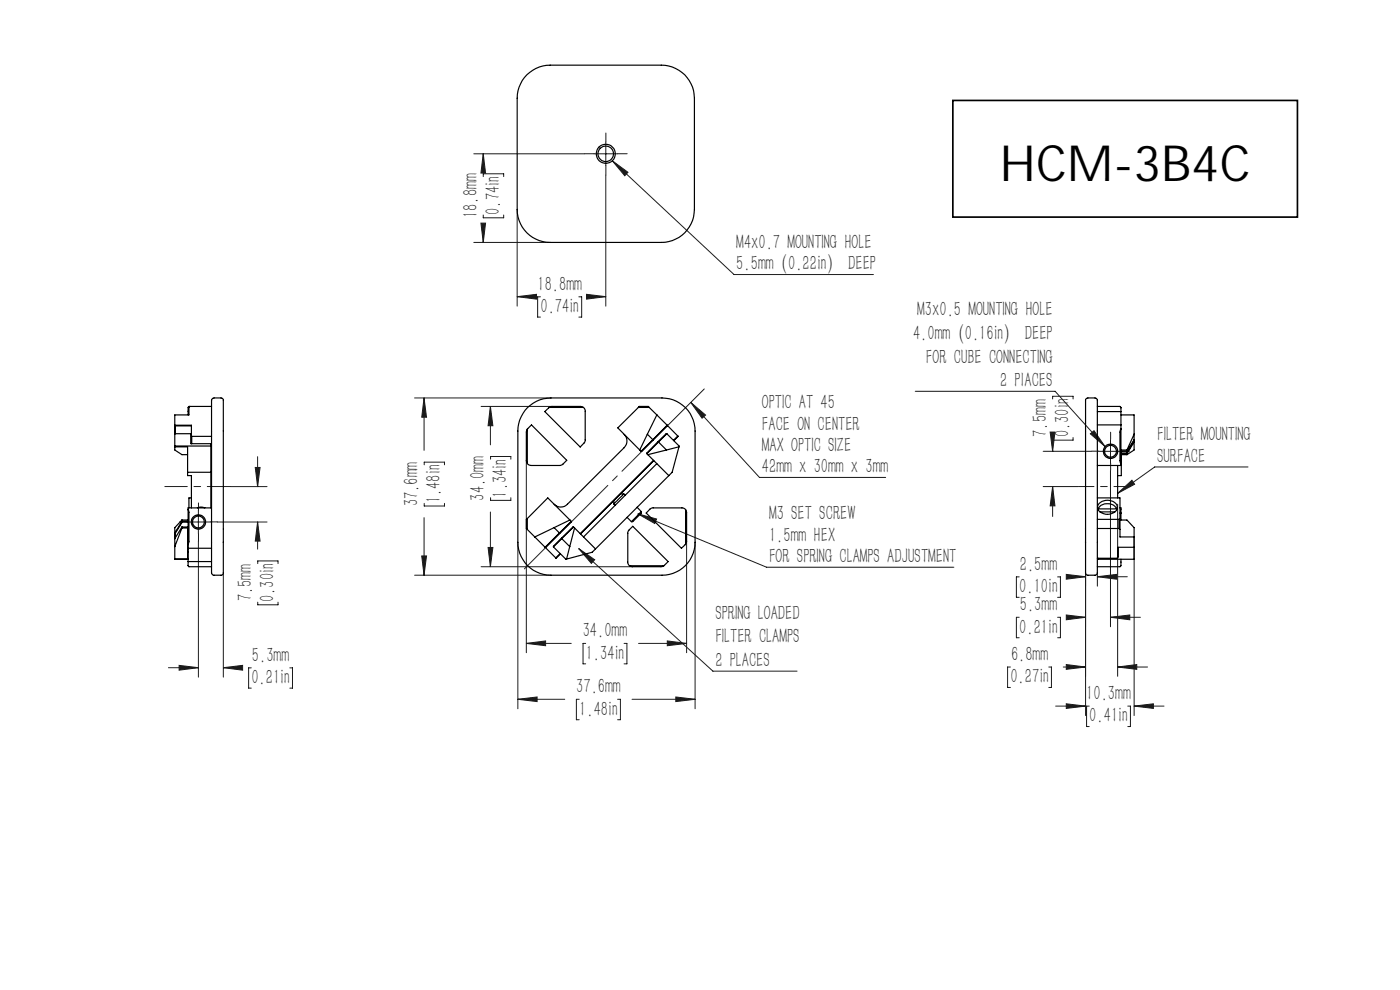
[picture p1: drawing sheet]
<svg xmlns="http://www.w3.org/2000/svg" width="297mm" height="210mm" viewBox="0 0 297 210" stroke-linecap="round" stroke-linejoin="round" font-family="sans-serif">
<g fill="none" stroke="#191924" stroke-width=".21">
<path d="M100.5 32.6h23.5M102.5 32.6l.5 4.1h-1zM102.5 32.6v1.8M102.5 37.5v-.6h4.4v.6M126 32.6h5M128.5 37.1v27.8M128.5 30.1v5M129.9 34.1l25.8 24.1h29.6M129.9 34.1l3.3 2.4-.7 .8zM100.5 51.4h16.2M102 47.3h1l-.5 4.1zM102.5 45.6v.6h4.4v-.6"/>
<path d="M102.5 48.7v2.7M109.7 44.4v20.5M109.7 62.9h1.9M109.7 62.9l4.1-.5v1.1zM114.7 63h-.6v4.3h.6M122.8 63h.6v4.3h-.6M124.4 62.4l4.1 .5-4.1 .6zM125.9 62.9h2.6M54.2 99.2h1l-.6 4zM54.6 96.9v6.3M88 84.4h28.9M90 84.4l.5 4.1h-1z"/>
<path d="M90 84.4v11.1M90 98.6v-.6h4.3v.6M102.1 86.2h15M104 86.2l.6 4.1h-1.1zM104 86.2v8.2M104.1 97.4v-.6h4.3v.6M111.7 97.7v40.8M146.5 85.4l3.2 2.6-.8 .7zM146.5 85.4l14.6 15.9h26.8M194.2 83h29.6l10.6 11.7M221.3 95.7h10.3M222.8 91.6h1l-.5 4.1z"/>
<path d="M223.3 95.7h.1M223.3 84.6v-.5h4.3v.5M223.3 92.8v.6h4.3v-.6M231.3 92l.8-.6 2.3 3.3zM233.1 95.7h5M235.6 99.8v33.1M235.6 93.2v5M264.8 99.1h-19.8l-7.9 5.6M39.6 110.7h5M42.1 108.2v5M42.1 114.8v28.8M46.1 110.7h10.6"/>
<path d="M48.9 103.2h7.8M54.6 110.7l.6 4.1h-1zM54.6 110.7v5.8M54.7 119.6v-.6h4.3v.6M89.5 117.9h1l-.5 4.1zM90 109.8v12.2M90 106.8v.5h4.3v-.5M103.5 116.1h1.1l-.6 4.1zM104 108.6v11.6M104.1 105.6v.5h4.3v-.5M109.9 115v35.3M122.8 116.4l28.4 26h17.9"/>
<path d="M122.8 116.4l3.4 2.3-.7 .8zM135.3 109l27.3 11.3h39.8M135.3 109l4 1.1-.4 .9zM145.7 114.8v23.7M147.5 115v35.3M221.3 103.2h7.5M223.3 103.2l.5 4.1h-1zM223.3 103.2v6.4M237.1 107v36.5M237.1 104.7l3-2.8 .6 .8zM240.6 113.9v37.9M47.4 121.5v22.1"/>
<path d="M54.7 127.7v.6h4.3v-.6M88 122h28.9M102.1 120.2h32.1M111.7 136.5l4-.5v1zM111.7 136.5h9.5M124.2 136.5h-.5v4.3h.5M132.4 136.5h.6v4.3h-.6M135.5 136.5h10.2M141.6 136l4.1 .5-4.1 .5zM216.2 130.9h-.6v4.4h.6M216.2 122.4h-.6v4.3h.6M224.4 130.9h.6v4.4h-.6"/>
<path d="M224.4 122.4h.6v4.3h-.6M226.2 130.5l4.1 .4-4.1 .6zM226.2 121.8l4.1 .5-4.1 .6zM227.4 130.9h2.9M227.4 122.3h2.9M230.3 121.5v30.3M232.8 122.3l4.1-.5v1.1zM232.8 122.3h6.3M232.8 121.5v2.8M235.6 130.9h6.3M235.6 130.9l4.1-.4v1zM35.7 141.6h6.4"/>
<path d="M38 141.1l4.1 .5-4.1 .6zM47.4 141.6l4.1-.5v1.1zM47.4 141.6h2.8M53.3 141.7h-.6v4.3h.6M61.5 141.7h.6v4.3h-.6M109.9 148.3l4-.5v1zM109.9 148.3h9.9M122.9 148.3h-.6v4.4h.6M131 148.3h.6v4.4h-.6M134.1 148.3h13.4M143.4 147.8l4.1 .5-4.1 .5zM214.3 141.5h-.5v4.3h.5"/>
<path d="M222.5 141.5h.6v4.3h-.6M223.9 149.8h6.4M225.6 141.5h4.7M226.2 141l4.1 .5-4.1 .5zM226.2 149.3l4.1 .5-4.1 .5zM231.1 149.8h-.6v4.3h.6M237.1 141.5h6.3M237.1 141.5l4.1-.5v1zM239.3 149.8h.5v4.3h-.5M240.6 149.8l4.1-.5v1zM240.6 149.8h6.3"/>
</g>
<path d="M239.8 103.2h-11" fill="none" stroke="#191924" stroke-width=".21" stroke-dasharray="30.3 1.4 1.4 1.4" stroke-dashoffset="26.8"/>
<path d="M126 32.6h-2M128.5 30.1v-2M128.5 35.1v2M131 32.6h2.1M233.1 95.7h-1.5M235.6 93.2v-1.5M235.6 98.2v1.5M238.1 95.7h1.5M39.6 110.7h-1.5M42.1 108.2v-1.5M42.1 113.2v1.5M44.6 110.7h1.5" fill="none" stroke="#191924" stroke-width=".21" stroke-dasharray="30.3 1.4 1.4 1.4"/>
<path d="M48.9 103.2h-13.9" fill="none" stroke="#191924" stroke-width=".21" stroke-dasharray="30.3 1.4 1.4 1.4" stroke-dashoffset="25.4"/>
<path d="M111.2 120.7l38.2-38.2" fill="none" stroke="#191924" stroke-width=".21" stroke-dasharray="30.3 1.4 1.4 1.4" stroke-dashoffset="5.3"/>
<g fill="#191924">
<path d="M146.5 85.4l3.2 2.6-.8 .7zM122.8 116.4l3.4 2.3-.7 .8zM135.3 109l4 1.1-.4 .9zM129.9 34.1l3.3 2.4-.7 .8zM237.1 104.7l3-2.8 .6 .8zM231.3 92l.8-.6 2.3 3.3z"/>
<path d="M111.7 136.5l4-.5v1zM141.6 136l4.1 .5-4.1 .5z"/>
<path d="M124.4 62.4l4.1 .5-4.1 .6zM109.7 62.9l4.1-.5v1.1z"/>
<path d="M226.2 130.5l4.1 .4-4.1 .6zM235.6 130.9l4.1-.4v1z"/>
<path d="M237.1 141.5l4.1-.5v1zM226.2 141l4.1 .5-4.1 .5z"/>
<path d="M240.6 149.8l4.1-.5v1zM226.2 149.3l4.1 .5-4.1 .5z"/>
<path d="M232.8 122.3l4.1-.5v1.1zM226.2 121.8l4.1 .5-4.1 .6z"/>
<path d="M89.5 117.9h1l-.5 4.1zM90 84.4l.5 4.1h-1z"/>
<path d="M54.6 110.7l.6 4.1h-1zM54.2 99.2h1l-.6 4z"/>
<path d="M103.5 116.1h1.1l-.6 4.1zM104 86.2l.6 4.1h-1.1z"/>
<path d="M223.3 103.2l.5 4.1h-1zM222.8 91.6h1l-.5 4.1z"/>
<path d="M102.5 32.6l.5 4.1h-1zM102 47.3h1l-.5 4.1z"/>
<path d="M38 141.1l4.1 .5-4.1 .6zM47.4 141.6l4.1-.5v1.1z"/>
<path d="M109.9 148.3l4-.5v1zM143.4 147.8l4.1 .5-4.1 .5z"/>
</g>
<g fill="none" stroke="#000" stroke-width=".25">
<path d="M111.8 15.9l.6-.5a6.7 6.7 0 0 1 4.3-1.6h23.6a7 7 0 0 1 7 7v23.6a7 7 0 0 1-7 7h-23.6a7 7 0 0 1-7-7v-23.6a7 7 0 0 1 2.1-4.9zM121.5 25.4a.86 .86 0 0 1 1.5 .1l-.1 .1a.8 .8 0 0 0-1-.1 .8 .8 0 0 0-.4 .9 .83 .83 0 0 0 .5 .9 .83 .83 0 0 0 .9-.2l.1 .2a1.04 1.04 0 0 1-1.3 .3 1.04 1.04 0 0 1-.6-1.2zM121.6 20.1h.9v2.9h1.4v.6h-2.3zM123.8 25.4v2.2h-.4l.1-2.5h.4l.2 .2 .7 1.9M123.8 25.4h.1M123.8 25.4l.8 2.2h.2h.2l.8-2.2M124.1 20.1h.9a1.51 1.51 0 0 1 1.9 .9l-.1 .4-.4 .4a.96 .96 0 0 1 .7 1.1 .96 .96 0 0 1-1.2 .7h-.6v-.6h.5a.4 .4 0 0 0 .5-.3 .4 .4 0 0 0-.2-.5l-.8-.1v-.6l.5-.1a.31 .31 0 0 0 .2-.4 .31 .31 0 0 0-.3-.2h-.6v2.8h-1zM124.8 27.2h.1M125.8 25.4v2.2h.4l-.1-2.5-.5 .1-.8 2M125.8 25.4h.1M126.7 26.5h.8l.1 .3h-.9zM127.1 20.1h2.8v.7h-.9v2.8h-1v-2.8h-.9z"/>
<path d="M128 25.4l.1-.1a.77 .77 0 0 1 1.3 .4l-.2 .4-.3 .2a.69 .69 0 0 1 .6 .8 .69 .69 0 0 1-.9 .5l-.7-.1v-.3a.7 .7 0 0 0 1.2-.3l-.3-.3-.6-.1v-.3a.48 .48 0 0 0 .7-.1 .48 .48 0 0 0-.2-.7l-.7 .2zM128.9 26.3h.1M130.1 25.1h.1a1.13 1.13 0 0 1 1.3 .4 .65 .65 0 0 1-.3 .8 .68 .68 0 0 1 .5 .8 .68 .68 0 0 1-.9 .5h-.7zM130.2 20.5l.7-.4h1.8v.8l-1.5 .1a.34 .34 0 0 0 0 .3 .34 .34 0 0 0 .3 .2h.4v.7a.49 .49 0 0 0-.5 0 .49 .49 0 0 0-.2 .5l.2 .2h1.3v.7a3.2 3.2 0 0 1-2.2-.2l-.3-.5zM130.4 26.5a.78 .78 0 0 1 .9 .3l-.1 .4-.8 .2zM130.4 25.4a.62 .62 0 0 1 .8 .3v.3l-.3 .2h-.5zM132.1 21.5h.6v.7h-.6zM132.9 25.2l.5-.1v1.7h.4l-.1 .2h-.3l-.1 .6h-.2v-.6h-1.1v-.1zM133 20.1h1v1.2l1.4-1.2h1.1l-1.7 1.6 1.9 1.9h-1.2l-1.5-1.5v1.5h-1zM133.1 25.4h.1M133.1 25.4v1.4h-.8zM134.4 25.4a1.02 1.02 0 0 1 1.5 0v.2a.8 .8 0 0 0-1-.1 .8 .8 0 0 0-.4 .9 .83 .83 0 0 0 .4 .9 .83 .83 0 0 0 1-.2v.2a1.09 1.09 0 0 1-1.4 .2 1.09 1.09 0 0 1-.4-1.4z"/>
<path d="M37.1 92h3.4v2.1h4.2v13.6M37.1 94.8h2.7v6.1h.8v6.8M37.1 94.6h7.6M37.2 90.3l-.1-.1h3.5v3.9M37.2 90.3h3.4M37.2 90.3v1.7M40.3 86.2l-.2 .2v1.6h-3v7.5l1.5 .9h1.2M40.6 92.5l.1 .1M40.7 92.6h4.2M40.7 92.6v1.5M44.9 86.2h-4.8l-.2 .2v1.6M45.1 84.6l.3-.2h1.5l.3 .2 .2 .2v36.8l-.4 .4h-1.7l-.4-.5v-36.6z"/>
<path d="M111.9 91l.9-.9 7.4 7.5-.9 1-.4 .1h-6.3l-.4-.1-.3-.3M111.9 91l-.2 .6v6.1l.2 .6M111.9 91v7.3M111.9 86.5l.6-.5a6.7 6.7 0 0 1 4.4-1.6h23.5a7 7 0 0 1 7.1 7v23.6a7 7 0 0 1-7.1 7h-23.5a7 7 0 0 1-7-7v-23.6a7 7 0 0 1 2-4.9zM116.5 86.4l-.9 .9 7.5 7.5 .9-.9 .1-.4v-6.5l-.3-.6M116.5 86.4l.6-.2h6.1l.6 .2M116.5 86.4h7.3M132.4 92.1a1.96 1.96 0 0 1 0 2.9l-12 12a1.96 1.96 0 0 1-2.9 0M135.4 86.4h2.3M135.4 86.4l.2-.2h1.9l.2 .2M135.4 86.4l-4.3 4.4 4.6 4.7M135.7 95.5l.3 .2"/>
<path d="M137.2 96.2l4.7 4.7M137.3 92.1l-1.6 3.4M137.3 92.1l1.2 1.2M137.7 86.4l1.6 1.6M138.5 93.3l-2.5 2.4M138.5 93.3h.1M138.6 97.6l-15.5 15.6M138.7 97.7l-15.5 15.6M139.3 88l2.2 2.2M139.3 88l-2 4.1M139.3 98.3l-15.5 15.6M139.6 93.7l1.8 1.8"/>
<path d="M139.6 93.7l-2.4 2.5M141.4 95.5l-4 .9M141.5 92l-4.3 4.2M141.5 92l2.6 2.6-.1 .2M141.5 92l-1.9 1.7M141.5 90.2l-5.5 5.5M141.5 90.2l-3 3.1M141.5 90.2l2.3 2.3M143.8 92.5l-.9 .9M143.8 92.5l-.9 1M144 94.8l-2.6 .7M144 94.8l-1.4 5.4-17 16.9-5.4 1.5"/>
<path d="M230.4 84.6l.4-.2h1.5l.4 .2 .1 .2v36.8l-.4 .4h-1.7l-.4-.4v-36.8zM232.8 86.2h4.8l.2 .2v4.6M232.8 90.1h5M232.8 87.3h5M237.1 98.7v6.9M237.8 91l-.2 .6v6.1l.2 .6M237.8 98.3v.4h-5M237.8 95.7h1.3M237.8 91v7.3M237.8 88h2.8v7.5l-1.5 .9M237.8 95.5h1.3M237.8 96.2h1.3"/>
<path d="M237.8 96.1h1.2M239 96.1l.1 .1M239.1 95.5v.2M239.1 96.2v.2M239.1 96.4h-1.2v4.5h-.8M240.5 93.7l-1.5 2.4M240.5 93.7l.1 .1-1.5 2.4M240.5 93.4v.3M240.6 92.1l-1.5 3.4M240.6 93.3l-1.5 2.4M37.2 113.1v1M38.6 111.8h1.3"/>
<path d="M38.6 110.3h1.3M38.6 110.3l-1.5 1.6v6.7h2.8M38.6 110.6l-1.5 2.5h.1M38.6 110.6l.1 .1M38.6 110.6h1.3M38.6 110.3v.3M38.6 111.8v.2M38.6 112h1.2v6.6h-2.7M38.6 112l-1.5 3.9M38.6 111.8l-1.5 2.5M38.7 110.7l-1.5 2.4M38.7 110.7h1.2"/>
<path d="M39.8 100.2h4.9M39.8 117.1h.1M39.8 116.4h.1M39.9 108.1l.2 .4v6.5l-.2 .4M39.9 115.4v4.6l.2 .2h4.8M39.9 108.1v7.3M39.9 116.3h5M39.9 119.1h5M40.6 105.6h-.5v2.1M41.9 107.7l.8-.1 .8 .1M44.9 107.7h-5v.4M47.4 112.2h.1"/>
<path d="M47.4 115h.1M111.9 110l-.2 .2v1.9l6.2 6.2M111.9 110l4.3-4.4 5 5M111.9 110v2.3M117.4 116l2.7 2.6h.1M117.5 111.9l1.2 1.2M118.7 113.1l-3.1 3 3.1-3M118.7 113.1h.1M118.8 117.4l-.9 .9M118.9 117.5l-1 .8M119.1 114.2l-1.7 1.8M119.1 114.2l.1 .1"/>
<path d="M119.2 114.3l-1.8 1.7M119.2 114.3l1.7 1.6M120.9 115.9l-.7 2.7M120.9 110.3l-7.4 3.6M121.2 110.6l-2.5 2.5M121.7 111.8l-2.5 2.5M121.7 111.8l.2 .2M121.7 111.8l-2.6 2.4M121.9 112l-1 3.9M121.9 112l4.4 4.4M130.2 106.9l.3 .3M130.2 106.2v.7"/>
<path d="M131.6 104.8h.7M132.3 104.8l-2.1 2.1M132.3 104.8l.3 .3M133 109.7l.9 1M135.1 107.6l1 .9M136.1 108.5l-2.2 2.2M136.1 108.5v.3l-.9 .9a1.96 1.96 0 0 1-1.3 1M145.4 108.1l-.6-.4h-6.4l-.5 .2-.8 .9 7.5 7.5 .8-.9M145.4 108.1l.3 .6v6.1l-.3 .6M145.4 108.1v7.3M230.3 112.2h.1M230.3 115h.1"/>
<path d="M232.8 105.6h4.8v8.3h3M232.8 110.2h4.6M232.8 112.1h4.6M233 107.9a2.26 2.26 0 0 1 3.9 0M233 107.9v.3M233 107.9h3.9M233.2 106.8a2.46 2.46 0 0 1 3.8 .5 1.86 1.86 0 0 1-2.5 1.8 1.51 1.51 0 0 1-1.5-2.1zM233.3 108.6h3.2M236.9 107.9v.3M237.2 116.1l-.1 2M237.4 110.2v1.9M237.4 112.1l.2 .2"/>
<path d="M237.6 107.7h.2v2.6M237.6 110l-.2 .2M237.6 110.3h1.5l1.5 1.6v6.7h-7.7v-.2M237.6 108.8h.2M237.8 118.6v1.4l-.2 .2h-4.8M240.6 116.1h-3.5l-.1 2.3h-4.2M133.6 120l-.4-.6v-6.5l.1-.3 .9-1 7.5 7.5-.9 .9M133.6 120l.6 .2h6l.6-.2M133.6 120h7.2"/>
<circle cx="128.5" cy="32.6" r="1.64"/>
<circle cx="128.5" cy="32.6" r="2.02"/>
<circle cx="235.6" cy="95.7" r="1.24"/>
<circle cx="235.6" cy="95.7" r="1.53"/>
<circle cx="42.1" cy="110.7" r="1.25"/>
<circle cx="42.1" cy="110.7" r="1.52"/>
</g>
<path d="M118.3 17.6h21v10.4h-21z" fill="#fff" stroke="#fff" stroke-width=".35"/>
<path d="M202.1 21.3h73.1v24.8h-73.1z" fill="none" stroke="#000" stroke-width=".35"/>
<text font-size="10.6" x="212.1" y="38.5">HCM-3B4C</text>
<g font-size="4.4" fill="#191924">
<text x="101.3" y="46.2" transform="rotate(-90 101.3 46.2)">18.8mm</text>
<text x="106" y="45.6" transform="rotate(-90 106 45.6)">0.74in</text>
<text x="156.2" y="52.8">M4x0.7 MOUNTING HOLE</text>
<text x="156.2" y="57.3">5.5mm（0.22in） DEEP</text>
<text x="114" y="61.7">18.8mm</text>
<text x="114.7" y="66.4">0.74in</text>
<text x="194.6" y="67.1">M3x0.5 MOUNTING HOLE</text>
<text x="193.7" y="72.1">4.0mm（0.16in） DEEP</text>
<text x="196.4" y="77.1">FOR CUBE CONNECTING</text>
<text x="212.2" y="82.1">2 PlACES</text>
<text x="161.6" y="86.9">OPTIC AT 45</text>
<text x="161.6" y="91.4">FACE ON CENTER</text>
<text x="161.6" y="95.9">MAX OPTIC SIZE</text>
<text x="222.1" y="92.6" transform="rotate(-90 222.1 92.6)">7.5mm</text>
<text x="226.8" y="92.8" transform="rotate(-90 226.8 92.8)">0.30in</text>
<text x="245.5" y="93.6">FILTER MOUNTING</text>
<text x="161.6" y="100.4">42mm x 30mm x 3mm</text>
<text x="245.5" y="98.1">SURFACE</text>
<text x="88.7" y="107.4" transform="rotate(-90 88.7 107.4)">37.6mm</text>
<text x="93.5" y="106.7" transform="rotate(-90 93.5 106.7)">1.48in</text>
<text x="102.8" y="106.2" transform="rotate(-90 102.8 106.2)">34.0mm</text>
<text x="107.5" y="105.6" transform="rotate(-90 107.5 105.6)">1.34in</text>
<text x="163.1" y="110.4">M3 SET SCREW</text>
<text x="163.1" y="114.9">1.5mm HEX</text>
<text x="163.1" y="119.4">FOR SPRING CLAMPS ADJUSTMENT</text>
<text x="216.2" y="125.8">0.10in</text>
<text x="216.4" y="121.1">2.5mm</text>
<text x="53.4" y="127.6" transform="rotate(-90 53.4 127.6)">7.5mm</text>
<text x="58.1" y="127.7" transform="rotate(-90 58.1 127.7)">0.30in</text>
<text x="151.8" y="131.4">SPRING LOADED</text>
<text x="216.3" y="129.7">5.3mm</text>
<text x="123.6" y="135.2">34.0mm</text>
<text x="151.8" y="136.4">FILTER CLAMPS</text>
<text x="216.2" y="134.4">0.21in</text>
<text x="53.4" y="140.4">5.3mm</text>
<text x="124.3" y="139.9">1.34in</text>
<text x="151.8" y="141.4">2 PLACES</text>
<text x="214.5" y="140.2">6.8mm</text>
<text x="53.3" y="145.1">0.21in</text>
<text x="122.2" y="147.1">37.6mm</text>
<text x="214.4" y="144.9">0.27in</text>
<text x="230.4" y="148.5">10.3mm</text>
<text x="122.9" y="151.8">1.48in</text>
<text x="231.1" y="153.2">0.41in</text>
</g>
</svg>
